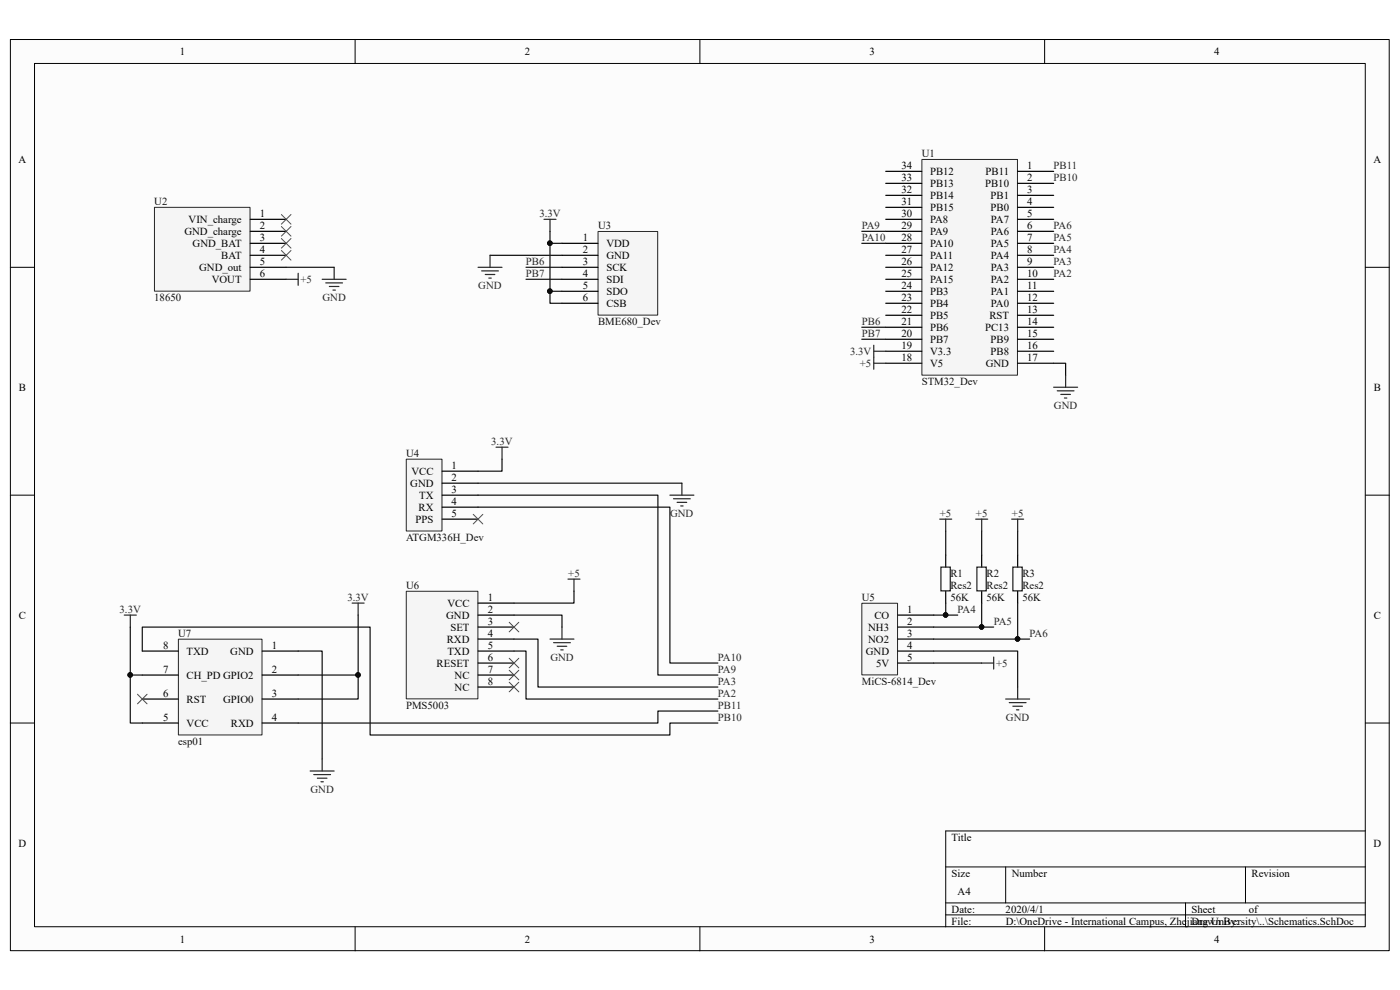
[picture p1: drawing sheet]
<svg xmlns="http://www.w3.org/2000/svg" width="297mm" height="210mm" viewBox="0 0 297 210" stroke-linecap="round" stroke-linejoin="round" font-family="sans-serif">
<path d="M2.2 8.4h292.5v193.3h-292.5z" fill="#fcfcfc"/>
<path d="M2.2 8.4h292.5v193.3h-292.5z" fill="none" stroke="#000" stroke-width=".21"/>
<path d="M7.4 13.5h282.2v183.1h-282.2z" fill="#fcfcfc"/>
<g fill="none" stroke="#000" stroke-width=".21">
<path d="M7.3 13.5h282.3v183.1h-282.3zM75.3 8.4v5.1M148.5 8.4v5.1M221.6 8.4v5.1M2.2 56.7h5.1M289.7 56.7h5.1M2.2 105h5.1M289.7 105h5.1M2.2 153.4h5.1M289.7 153.4h5.1M289.7 176.3h-89.1v20.3M75.3 196.6v5.1"/>
<path d="M148.5 196.6v5.1M200.6 183.9h89.1M200.6 191.5h89.1M200.6 194.1h89.1M213.4 183.9v7.6M221.6 196.6v5.1M251.5 191.5v5.1M264.2 183.9v7.6"/>
</g>
<path d="M195.6 33.9h20.3v45.7h-20.3z" fill="#f5f5f5"/>
<path d="M195.6 33.8h20.3v45.8h-20.3z" fill="none" stroke="#262626" stroke-width=".21"/>
<g fill="none" stroke="#000" stroke-width=".25">
<path d="M187.9 36.4h7.6M187.9 38.9h7.6M215.9 36.4h7.6M215.9 38.9h7.6M187.9 41.4h7.6M187.9 44h7.6M187.9 46.5h7.6M187.9 49.1h7.6M187.9 51.6h7.6M187.9 54.2h7.6M187.9 56.7h7.6M187.9 59.2h7.6"/>
<path d="M215.9 41.4h7.6M215.9 44h7.6M215.9 46.5h7.6M215.9 49.1h7.6M215.9 51.6h7.6M215.9 54.2h7.6M215.9 56.7h7.6M215.9 59.2h7.6M187.9 61.8h7.6M187.9 64.3h7.6M187.9 66.9h7.6M187.9 69.4h7.6"/>
<path d="M187.9 72h7.6M187.9 74.5h7.6M187.9 77.1h7.6M215.9 61.8h7.6M215.9 64.3h7.6M215.9 66.9h7.6M215.9 69.4h7.6M215.9 72h7.6M215.9 74.5h7.6M215.9 77.1h7.6"/>
</g>
<path d="M32.8 44h20.2v17.8h-20.2z" fill="#f5f5f5"/>
<path d="M32.8 44h20.2v17.8h-20.2z" fill="none" stroke="#262626" stroke-width=".21"/>
<path d="M53.1 46.5h7.6M53.1 49.1h7.6M53.1 51.6h7.6M53.1 54.2h7.6M53.1 56.7h7.6M53.1 59.2h7.6" fill="none" stroke="#000" stroke-width=".25"/>
<g fill="none" stroke="#262626" stroke-width=".25">
<path d="M60.7 59.2h2.6M63.3 58v2.5M68.3 59.2h5.1M70.9 56.7v2.5M69.1 60h3.6M69.9 60.8h2M70.6 61.5h.5M185.4 75.8v2.5M185.4 77.1h2.5M226.1 79.6v2.5M223.5 82.1h5.1M224.3 82.9h3.6"/>
<path d="M225.1 83.7h2M225.8 84.4h.5"/>
</g>
<path d="M59.7 50.6l2 2M59.7 53.1l2 2.1M59.7 48.1l2 2M59.7 45.5l2 2M61.7 50.6l-2 2M61.7 53.1l-2 2.1M61.7 48.1l-2 2M61.7 45.5l-2 2" fill="none" stroke="#4c4c4c" stroke-width=".21"/>
<path d="M37.9 135.6h17.7v20.3h-17.7z" fill="#f5f5f5"/>
<path d="M37.8 135.6h17.8v20.3h-17.8z" fill="none" stroke="#262626" stroke-width=".21"/>
<path d="M30.2 138.1h7.6M55.6 138.1h7.7M30.2 143.2h7.6M30.2 148.3h7.6M30.2 153.4h7.6M55.6 143.2h7.7M55.6 148.3h7.7M55.6 153.4h7.7" fill="none" stroke="#000" stroke-width=".25"/>
<path d="M86.2 125.5h15.2v22.8h-15.2z" fill="#f5f5f5"/>
<path d="M86.2 125.4h15.2v22.9h-15.2z" fill="none" stroke="#262626" stroke-width=".21"/>
<path d="M101.4 127.9h7.6M101.4 130.5h7.6M101.4 133h7.6M101.4 135.6h7.6M101.4 138.1h7.6M101.4 140.7h7.6M101.4 143.2h7.6M101.4 145.7h7.6" fill="none" stroke="#000" stroke-width=".25"/>
<g fill="none" stroke="#262626" stroke-width=".25">
<path d="M185.4 73.2v2.6M185.4 74.5h2.5M26.4 130.5h2.5M27.6 130.5v2.5M74.7 127.9h2.5M76 127.9v2.6M116.7 135.6h5.1M117.4 136.3h3.6M118.2 137.1h2M119 137.9h.5M119.2 133v2.6M120.5 122.9h2.5"/>
<path d="M121.8 122.9v2.5M65.8 163.6h5.1M66.6 164.3h3.5M67.3 165.1h2.1M68.1 165.8h.5M68.3 161v2.6"/>
</g>
<path d="M108 139.6l2.1 2.1M108 132l2.1 2M110.1 139.6l-2.1 2.1M110.1 132l-2.1 2M29.2 147.3l2 2M31.2 147.3l-2 2M108 144.7l2.1 2.1M108 142.2l2.1 2M110.1 144.7l-2.1 2.1M110.1 142.2l-2.1 2" fill="none" stroke="#4c4c4c" stroke-width=".21"/>
<path d="M126.9 49.1h12.6v17.7h-12.6z" fill="#f5f5f5"/>
<path d="M126.9 49.1h12.6v17.7h-12.6z" fill="none" stroke="#262626" stroke-width=".21"/>
<path d="M119.2 59.2h7.7M119.2 56.7h7.7M119.2 54.2h7.7M119.2 51.6h7.7M119.2 64.3h7.7M119.2 61.8h7.7" fill="none" stroke="#000" stroke-width=".25"/>
<path d="M101.4 56.7h5.1M102.2 57.5h3.5M102.9 58.2h2.1M103.7 59h.5M104 54.2v2.5M115.4 46.5h2.6M116.7 46.5v2.6" fill="none" stroke="#262626" stroke-width=".25"/>
<path d="M86.2 97.5h7.6v15.1h-7.6z" fill="#f5f5f5"/>
<path d="M86.2 97.4h7.6v15.2h-7.6z" fill="none" stroke="#262626" stroke-width=".21"/>
<path d="M93.8 100h7.6M93.8 102.5h7.6M93.8 105h7.6M93.8 107.6h7.6M93.8 110.1h7.6" fill="none" stroke="#000" stroke-width=".25"/>
<path d="M105.2 94.9h2.6M106.5 94.9v2.5M142.1 105h5.1M142.9 105.8h3.5M143.6 106.6h2.1M144.4 107.3h.5M144.7 102.5v2.5" fill="none" stroke="#262626" stroke-width=".25"/>
<path d="M100.4 109.1l2 2M102.4 109.1l-2 2" fill="none" stroke="#4c4c4c" stroke-width=".21"/>
<path d="M182.9 128h7.5v15.2h-7.5z" fill="#f5f5f5"/>
<path d="M182.8 128h7.6v15.2h-7.6z" fill="none" stroke="#262626" stroke-width=".21"/>
<path d="M200.6 117.8v2.5M208.3 117.8v2.5M215.9 117.8v2.5M190.5 130.5h7.6M190.5 133h7.6M190.5 135.6h7.6M190.5 138.1h7.6M200.6 125.4v2.5M208.3 125.4v2.5M215.9 125.4v2.5M190.5 140.7h7.6" fill="none" stroke="#000" stroke-width=".25"/>
<path d="M199.6 120.3h2v5h-2zM207.2 120.3h2v5h-2zM214.9 120.3h2v5h-2z" fill="none" stroke="#1c1c1c" stroke-width=".25"/>
<g fill="none" stroke="#262626" stroke-width=".25">
<path d="M199.4 110.1h2.5M200.6 110.1v2.6M207 110.1h2.5M208.3 110.1v2.6M214.6 110.1h2.6M215.9 110.1v2.6M210.8 139.4v2.5M208.3 140.7h2.5M213.4 148.3h5M214.1 149.1h3.6M214.9 149.8h2M215.6 150.6h.6"/>
<path d="M215.9 145.7v2.6"/>
</g>
<g fill="none" stroke="#0e0e0e" stroke-width=".25">
<path d="M60.7 56.7h10.2M104 54.2h15.2M111.6 56.7h7.6M111.6 59.2h7.6M116.7 49.1v2.5h2.5M116.7 51.6v10.2h2.5M182.8 51.6h5.1M182.8 49.1h5.1M116.7 61.8v2.5h2.5M182.8 69.4h5.1M182.8 72h5.1M223.5 77.1h2.6v2.5"/>
<path d="M106.5 97.4v2.6h-5.1M101.4 107.6h40.7v33.1h10.2M101.4 105h38.2v38.2h12.7M101.4 102.5h43.3M200.6 112.7v5.1M208.3 112.7v5.1M215.9 112.7v5.1M27.6 133v20.4h2.6M30.2 138.1v-5.1h48.3v22.9h63.6v-2.5h10.2M63.3 138.1h5v22.9M76 130.5v17.8h-12.7M109 130.5h10.2v2.5"/>
<path d="M109 135.6h5.1v10.1h38.2M109 138.1h2.6v10.2h40.7M121.8 125.4v2.5h-12.8M198.1 138.1h17.8v7.6M200.6 127.9v2.6h-2.5M200.6 130.5h2.6M208.3 127.9v5.1h-10.2M208.3 133h2.5M215.9 127.9v7.7h-17.8M215.9 135.6h2.5M27.6 143.2h2.6M63.3 143.2h12.7"/>
<path d="M152.3 150.8h-12.7v2.6h-76.3M198.1 140.7h10.2"/>
</g>
<g fill="#0e0e0e" stroke="#0e0e0e" stroke-width=".21">
<circle cx="27.6" cy="143.2" r=".48"/>
<circle cx="76" cy="143.2" r=".48"/>
<circle cx="116.7" cy="51.6" r=".48"/>
<circle cx="116.7" cy="61.8" r=".48"/>
<circle cx="200.6" cy="130.5" r=".48"/>
<circle cx="208.2" cy="133" r=".48"/>
<circle cx="215.9" cy="135.5" r=".48"/>
</g>
<g font-size="2.3">
<text x="38.2" y="11.7">1</text>
<text x="111.3" y="11.7">2</text>
<text x="184.5" y="11.7">3</text>
<text x="257.6" y="11.7">4</text>
<text x="3.9" y="34.6">A</text>
<text x="191.2" y="35.9">34</text>
<text x="217.9" y="35.9">1</text>
<text x="291.4" y="34.6">A</text>
<text x="191.2" y="40.9">32</text>
<text x="191.2" y="38.4">33</text>
<text x="197.3" y="39.7">PB13</text>
<text x="197.3" y="37.1">PB12</text>
<text x="209" y="39.7">PB10</text>
<text x="209.1" y="37.1">PB11</text>
<text x="217.9" y="38.4">2</text>
<text x="217.9" y="40.9">3</text>
<text x="40" y="47.3">VIN_charge</text>
<text x="55.1" y="46">1</text>
<text x="191.2" y="46">30</text>
<text x="191.2" y="43.5">31</text>
<text x="197.3" y="47.3">PA8</text>
<text x="197.3" y="44.7">PB15</text>
<text x="197.3" y="42.2">PB14</text>
<text x="210.1" y="42.2">PB1</text>
<text x="210.1" y="44.7">PB0</text>
<text x="210.2" y="47.3">PA7</text>
<text x="217.9" y="43.5">4</text>
<text x="217.9" y="46">5</text>
<text x="39.1" y="49.8">GND_charge</text>
<text x="40.9" y="52.4">GND_BAT</text>
<text x="55.1" y="48.6">2</text>
<text x="55.1" y="51.1">3</text>
<text x="55.1" y="53.7">4</text>
<text x="123.7" y="53.7">2</text>
<text x="123.7" y="51.1">1</text>
<text x="128.7" y="52.4">VDD</text>
<text x="191.2" y="53.7">27</text>
<text x="191.2" y="51.1">28</text>
<text x="191.2" y="48.6">29</text>
<text x="197.3" y="52.4">PA10</text>
<text x="197.3" y="49.8">PA9</text>
<text x="210.2" y="49.8">PA6</text>
<text x="210.2" y="52.4">PA5</text>
<text x="217.9" y="48.6">6</text>
<text x="217.9" y="51.1">7</text>
<text x="217.9" y="53.7">8</text>
<text x="42.2" y="57.5">GND_out</text>
<text x="46.9" y="54.9">BAT</text>
<text x="55.1" y="56.2">5</text>
<text x="55.1" y="58.8">6</text>
<text x="123.7" y="58.8">4</text>
<text x="123.7" y="56.2">3</text>
<text x="128.7" y="57.5">SCK</text>
<text x="128.7" y="54.9">GND</text>
<text x="191.2" y="58.8">25</text>
<text x="191.2" y="56.2">26</text>
<text x="197.3" y="57.5">PA12</text>
<text x="197.3" y="54.9">PA11</text>
<text x="210.2" y="54.9">PA4</text>
<text x="210.2" y="57.5">PA3</text>
<text x="217.9" y="56.2">9</text>
<text x="217.9" y="58.8">10</text>
<text x="44.9" y="60">VOUT</text>
<text x="123.7" y="63.8">6</text>
<text x="123.7" y="61.3">5</text>
<text x="128.7" y="65.1">CSB</text>
<text x="128.7" y="60">SDI</text>
<text x="128.7" y="62.6">SDO</text>
<text x="191.2" y="63.8">23</text>
<text x="191.2" y="61.3">24</text>
<text x="197.3" y="65.1">PB4</text>
<text x="197.3" y="62.6">PB3</text>
<text x="197.3" y="60">PA15</text>
<text x="210.2" y="60">PA2</text>
<text x="210.2" y="62.6">PA1</text>
<text x="210.2" y="65.1">PA0</text>
<text x="217.9" y="61.3">11</text>
<text x="217.9" y="63.8">12</text>
<text x="191.2" y="71.5">20</text>
<text x="191.2" y="68.9">21</text>
<text x="191.2" y="66.4">22</text>
<text x="197.3" y="70.2">PB6</text>
<text x="197.3" y="67.6">PB5</text>
<text x="209" y="70.2">PC13</text>
<text x="209.9" y="67.6">RST</text>
<text x="217.9" y="66.4">13</text>
<text x="217.9" y="68.9">14</text>
<text x="217.9" y="71.5">15</text>
<text x="191.2" y="76.6">18</text>
<text x="191.2" y="74">19</text>
<text x="197.3" y="77.9">V5</text>
<text x="197.3" y="75.3">V3.3</text>
<text x="197.3" y="72.7">PB7</text>
<text x="209.1" y="77.9">GND</text>
<text x="210.1" y="72.7">PB9</text>
<text x="210.1" y="75.3">PB8</text>
<text x="217.9" y="74">16</text>
<text x="217.9" y="76.6">17</text>
<text x="4" y="82.9">B</text>
<text x="291.5" y="82.9">B</text>
<text x="87.3" y="100.7">VCC</text>
<text x="95.8" y="99.4">1</text>
<text x="95.8" y="102">2</text>
<text x="87" y="103.3">GND</text>
<text x="88.9" y="105.8">TX</text>
<text x="95.8" y="104.6">3</text>
<text x="95.8" y="107.1">4</text>
<text x="88.2" y="110.9">PPS</text>
<text x="88.8" y="108.4">RX</text>
<text x="95.8" y="109.6">5</text>
<text x="4" y="131.3">C</text>
<text x="94.7" y="131.3">GND</text>
<text x="94.9" y="128.7">VCC</text>
<text x="103.5" y="127.4">1</text>
<text x="103.5" y="130">2</text>
<text x="185.5" y="131.3">CO</text>
<text x="192.5" y="130">1</text>
<text x="291.5" y="131.3">C</text>
<text x="34.6" y="137.6">8</text>
<text x="57.7" y="137.6">1</text>
<text x="94.8" y="136.4">RXD</text>
<text x="95.5" y="133.8">SET</text>
<text x="103.5" y="132.5">3</text>
<text x="103.5" y="135.1">4</text>
<text x="103.5" y="137.6">5</text>
<text x="184.2" y="133.8">NH3</text>
<text x="184.2" y="136.4">NO2</text>
<text x="192.5" y="132.5">2</text>
<text x="192.5" y="135.1">3</text>
<text x="192.5" y="137.6">4</text>
<text x="34.6" y="142.7">7</text>
<text x="39.6" y="144">CH_PD GPIO2</text>
<text x="39.6" y="138.9">TXD</text>
<text x="48.9" y="138.9">GND</text>
<text x="57.7" y="142.7">2</text>
<text x="92.6" y="141.4">RESET</text>
<text x="94.9" y="138.9">TXD</text>
<text x="96.4" y="144">NC</text>
<text x="103.5" y="140.2">6</text>
<text x="103.5" y="142.7">7</text>
<text x="183.7" y="138.9">GND</text>
<text x="185.9" y="141.4">5V</text>
<text x="192.5" y="140.2">5</text>
<text x="34.6" y="147.8">6</text>
<text x="39.6" y="149.1">RST</text>
<text x="47.3" y="149.1">GPIO0</text>
<text x="57.7" y="147.8">3</text>
<text x="96.4" y="146.5">NC</text>
<text x="103.5" y="145.2">8</text>
<text x="34.6" y="152.9">5</text>
<text x="39.6" y="154.1">VCC</text>
<text x="49" y="154.1">RXD</text>
<text x="57.7" y="152.9">4</text>
<text x="3.9" y="179.6">D</text>
<text x="201.9" y="178.3">Title</text>
<text x="291.4" y="179.6">D</text>
<text x="201.9" y="186">Size</text>
<text x="214.6" y="186">Number</text>
<text x="265.5" y="186">Revision</text>
<text x="203.2" y="189.8">A4</text>
<text x="201.9" y="193.6">Date:</text>
<text x="201.9" y="196.1">File:</text>
<text x="213.3" y="193.6">2020/4/1</text>
<text x="213.4" y="196.1">D:\OneDrive - International Campus, Zhejiang University\..\Schematics.SchDoc</text>
<text x="252.8" y="193.6">Sheet</text>
<text x="252.8" y="196.1">Drawn By:</text>
<text x="265" y="193.6">of</text>
<text x="38.2" y="199.9">1</text>
<text x="111.3" y="199.9">2</text>
<text x="184.5" y="199.9">3</text>
<text x="257.6" y="199.9">4</text>
</g>
<g font-size="2.3" fill="#0e0e0e">
<text x="195.5" y="33.3">U1</text>
<text x="32.7" y="43.5">U2</text>
<text x="126.9" y="48.6">U3</text>
<text x="32.7" y="63.8">18650</text>
<text x="126.9" y="68.9">BME680_Dev</text>
<text x="195.5" y="81.7">STM32_Dev</text>
<text x="86.1" y="96.9">U4</text>
<text x="86.1" y="114.7">ATGM336H_Dev</text>
<text x="86.1" y="124.9">U6</text>
<text x="201.6" y="122.3">R1</text>
<text x="201.6" y="124.9">Res2</text>
<text x="209.3" y="122.3">R2</text>
<text x="209.3" y="124.9">Res2</text>
<text x="216.9" y="122.3">R3</text>
<text x="216.9" y="124.9">Res2</text>
<text x="182.8" y="127.4">U5</text>
<text x="201.6" y="127.4">56K</text>
<text x="209.3" y="127.4">56K</text>
<text x="216.9" y="127.4">56K</text>
<text x="37.8" y="135.1">U7</text>
<text x="182.8" y="145.2">MiCS-6814_Dev</text>
<text x="86.1" y="150.3">PMS5003</text>
<text x="37.8" y="158">esp01</text>
</g>
<g font-size="2.3" fill="#262626">
<text x="223.5" y="35.9">PB11</text>
<text x="223.5" y="38.4">PB10</text>
<text x="114.4" y="46">3.3V</text>
<text x="182.8" y="48.6">PA9</text>
<text x="182.8" y="51.1">PA10</text>
<text x="223.5" y="53.7">PA4</text>
<text x="223.5" y="51.1">PA5</text>
<text x="223.5" y="48.6">PA6</text>
<text x="111.6" y="56.2">PB6</text>
<text x="111.6" y="58.8">PB7</text>
<text x="223.5" y="58.8">PA2</text>
<text x="223.5" y="56.2">PA3</text>
<text x="63.8" y="60">+5</text>
<text x="68.4" y="63.8">GND</text>
<text x="101.5" y="61.3">GND</text>
<text x="182.8" y="71.5">PB7</text>
<text x="182.8" y="68.9">PB6</text>
<text x="180.3" y="75.3">3.3V</text>
<text x="182.4" y="77.9">+5</text>
<text x="223.6" y="86.7">GND</text>
<text x="104.2" y="94.4">3.3V</text>
<text x="142.2" y="109.6">GND</text>
<text x="199.4" y="109.6">+5</text>
<text x="207.1" y="109.6">+5</text>
<text x="214.7" y="109.6">+5</text>
<text x="120.6" y="122.3">+5</text>
<text x="25.4" y="130">3.3V</text>
<text x="73.7" y="127.4">3.3V</text>
<text x="203.2" y="130">PA4</text>
<text x="210.8" y="132.5">PA5</text>
<text x="218.4" y="135.1">PA6</text>
<text x="116.8" y="140.2">GND</text>
<text x="152.3" y="140.2">PA10</text>
<text x="152.3" y="142.7">PA9</text>
<text x="211.3" y="141.4">+5</text>
<text x="152.3" y="145.2">PA3</text>
<text x="152.3" y="147.8">PA2</text>
<text x="152.3" y="150.3">PB11</text>
<text x="152.3" y="152.9">PB10</text>
<text x="213.4" y="152.9">GND</text>
<text x="65.9" y="168.1">GND</text>
</g>
</svg>
